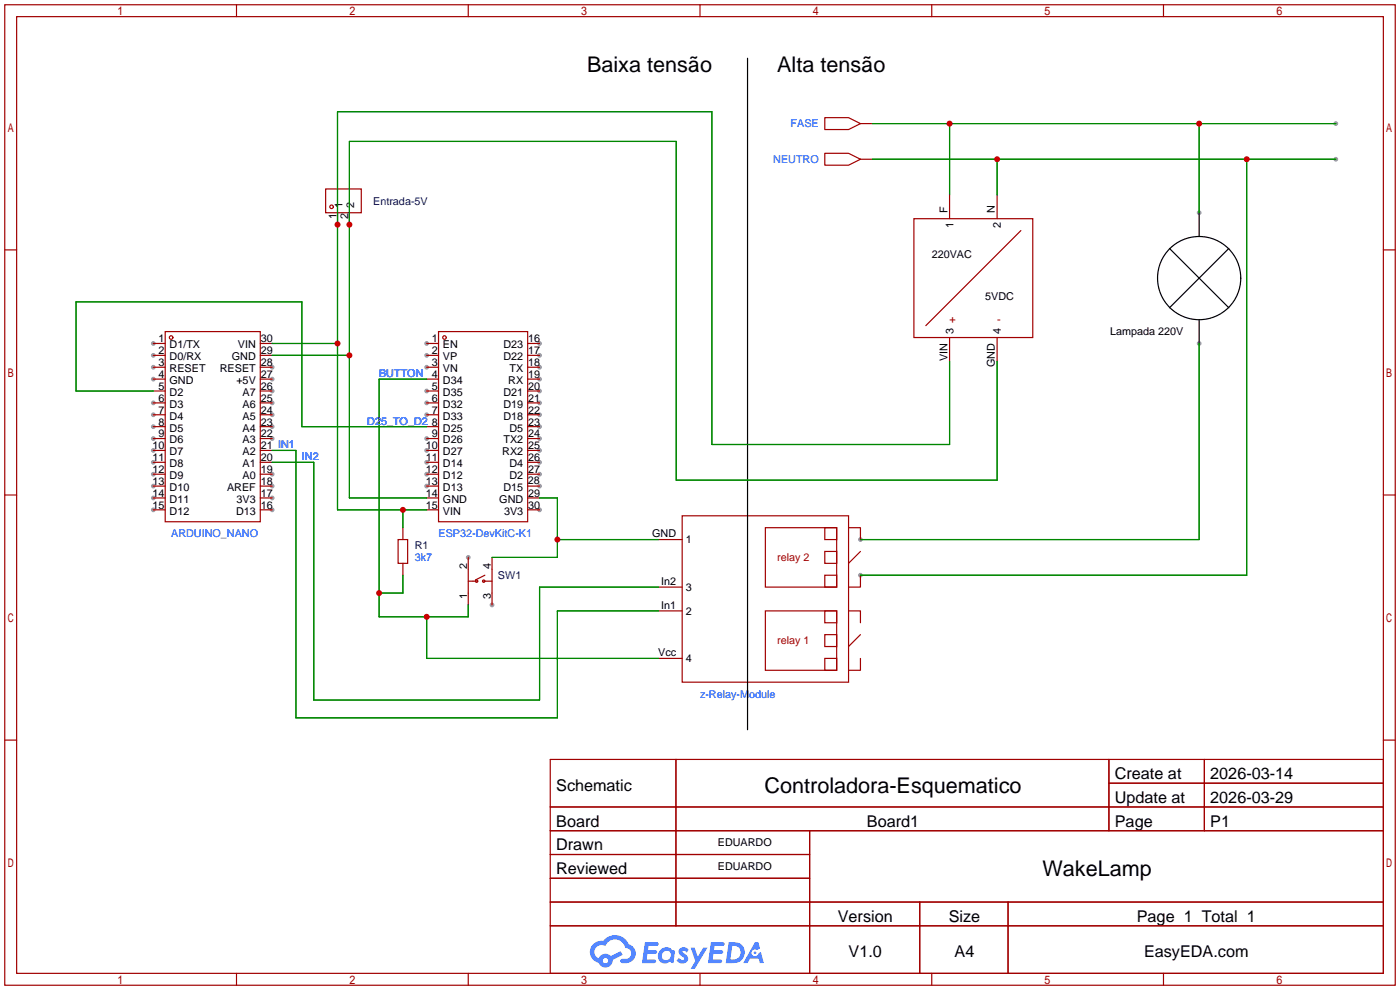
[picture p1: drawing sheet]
<svg xmlns="http://www.w3.org/2000/svg" width="299mm" height="212mm" viewBox="0 0 299 212" stroke-linecap="round" stroke-linejoin="round" font-family="sans-serif">
<g fill="#999">
<circle cx="32.8" cy="73.4" r=".51"/>
<circle cx="32.8" cy="75.9" r=".51"/>
<circle cx="32.8" cy="78.5" r=".51"/>
<circle cx="32.8" cy="81" r=".51"/>
<circle cx="32.8" cy="86.1" r=".51"/>
<circle cx="32.8" cy="88.6" r=".51"/>
<circle cx="32.8" cy="91.2" r=".51"/>
<circle cx="32.8" cy="93.7" r=".51"/>
<circle cx="32.8" cy="96.3" r=".51"/>
<circle cx="32.8" cy="98.8" r=".51"/>
<circle cx="32.8" cy="101.3" r=".51"/>
<circle cx="32.8" cy="103.9" r=".51"/>
<circle cx="32.8" cy="106.4" r=".51"/>
<circle cx="32.8" cy="109" r=".51"/>
<circle cx="58.2" cy="109" r=".51"/>
<circle cx="58.2" cy="106.4" r=".51"/>
<circle cx="58.2" cy="103.9" r=".51"/>
<circle cx="58.2" cy="101.3" r=".51"/>
<circle cx="58.2" cy="93.7" r=".51"/>
<circle cx="58.2" cy="91.2" r=".51"/>
<circle cx="58.2" cy="88.6" r=".51"/>
<circle cx="58.2" cy="86.1" r=".51"/>
<circle cx="58.2" cy="83.6" r=".51"/>
<circle cx="58.2" cy="81" r=".51"/>
<circle cx="58.2" cy="78.5" r=".51"/>
<circle cx="100.1" cy="119.1" r=".51"/>
<circle cx="105.2" cy="129.3" r=".51"/>
<circle cx="115.3" cy="109" r=".51"/>
<circle cx="115.3" cy="103.9" r=".51"/>
<circle cx="115.3" cy="101.3" r=".51"/>
<circle cx="115.3" cy="98.8" r=".51"/>
<circle cx="115.3" cy="96.3" r=".51"/>
<circle cx="115.3" cy="93.7" r=".51"/>
<circle cx="115.3" cy="91.2" r=".51"/>
<circle cx="115.3" cy="88.6" r=".51"/>
<circle cx="115.3" cy="86.1" r=".51"/>
<circle cx="115.3" cy="83.6" r=".51"/>
<circle cx="115.3" cy="81" r=".51"/>
<circle cx="115.3" cy="78.5" r=".51"/>
<circle cx="115.3" cy="75.9" r=".51"/>
<circle cx="115.3" cy="73.4" r=".51"/>
<circle cx="91.2" cy="103.9" r=".51"/>
<circle cx="91.2" cy="101.3" r=".51"/>
<circle cx="91.2" cy="98.8" r=".51"/>
<circle cx="91.2" cy="96.3" r=".51"/>
<circle cx="91.2" cy="93.7" r=".51"/>
<circle cx="91.2" cy="88.6" r=".51"/>
<circle cx="91.2" cy="86.1" r=".51"/>
<circle cx="91.2" cy="83.6" r=".51"/>
<circle cx="91.2" cy="78.5" r=".51"/>
<circle cx="91.2" cy="75.9" r=".51"/>
<circle cx="91.2" cy="73.4" r=".51"/>
<circle cx="256.3" cy="45.5" r=".51"/>
<circle cx="285.5" cy="26.4" r=".51"/>
<circle cx="183.9" cy="115.3" r=".51"/>
<circle cx="256.3" cy="73.4" r=".51"/>
<circle cx="183.9" cy="122.9" r=".51"/>
<circle cx="285.5" cy="34" r=".51"/>
</g>
<g fill="none" stroke="#a10000" stroke-width=".25">
<path d="M1 1h297.2v209.6h-297.2zM3.6 3.6h292.1v204.4h-292.1zM50.5 1v2.6M100.1 1v2.6M149.6 1v2.6M199.1 1v2.6M248.7 1v2.6M1 53.4h2.6M295.7 53.4h2.5M1 105.8h2.6M295.7 105.8h2.5M1 158.2h2.6"/>
<path d="M295.7 158.2h2.5M117.6 162.3h178.1v45.7h-178.1zM117.6 172.5h178.1M117.6 177.5h178.1M144.5 162.3v35.6M173 177.5v30.5M237 162.3v15.2M237 167.4h58.7M257.4 162.3v15.2M117.6 182.6h55.4M117.6 192.8h178.1M117.6 187.7h55.4"/>
<path d="M117.6 197.9h178.1M196.6 192.8v15.2M215.4 192.8v15.2M50.5 208v2.6M100.1 208v2.6M149.6 208v2.6M199.1 208v2.6M248.7 208v2.6"/>
</g>
<g fill="#5487ff">
<path d="M145.3 202.7a1.3 1.3 0 0 1 1.9 .3l-.4 .6a.54 .54 0 0 0-.9-.2l.1 .2a1.34 1.34 0 0 1 .9 1.8 1.47 1.47 0 0 1-2.3-.1l.5-.6 .8 .5a.31 .31 0 0 0 .4-.3 .31 .31 0 0 0-.3-.4 1.12 1.12 0 0 1-.7-1.8z"/>
<path d="M147.6 202.5h.9l.6 2 1.2-2h.9l-2.7 4.6h-.9l1-1.7z"/>
<path d="M137.8 201.4h1.7a1.31 1.31 0 0 1 1.2 .2 .4 .4 0 0 1-.3 .5l-1.8 .1-.1 .9h1.6a.4 .4 0 0 1 .4 .4 .4 .4 0 0 1-.5 .4h-1.6l-.2 1.2h1.4a.46 .46 0 0 1 .5 0 .46 .46 0 0 1 .1 .5l-.4 .2h-2.6z"/>
<path d="M151.9 201.4h1.7a1.32 1.32 0 0 1 1.2 .2 .39 .39 0 0 1-.3 .5l-1.8 .1-.1 .9h1.6a.4 .4 0 0 1 .4 .4 .4 .4 0 0 1-.4 .4h-1.7l-.2 1.2h1.4a.46 .46 0 0 1 .5 0 .46 .46 0 0 1 .1 .5l-.4 .2h-2.6z"/>
<path d="M161.3 201.4h.8l.3 1.3-.6 .4a.75 .75 0 0 0-1.1 .3 .75 .75 0 0 0 .5 1 .75 .75 0 0 0 .9-.7l.5-.2 .6 2.3h-.8l-.3-.9h-1.8l-.5 .9h-1z"/>
<path d="M155.7 201.4l-.6 4.4h1.5a2.27 2.27 0 0 0 2.6-2.2 2.27 2.27 0 0 0-2.7-2.2zM156.5 202.1a1.5 1.5 0 0 1 1.8 1.6 1.5 1.5 0 0 1-1.9 1.4h-.3z"/>
<path d="M141.2 203a1.6 1.6 0 0 0-.3 2.3 1.6 1.6 0 0 0 2.3 .2l.7 .3 .3-2.4-.1-.3-.5-.1a1.58 1.58 0 0 0-2.4 0zM141.8 203.5a.98 .98 0 0 1 1.6 .4 .98 .98 0 0 1-1.1 1.3 .94 .94 0 0 1-.9-.7 .94 .94 0 0 1 .4-1z"/>
<path d="M126.8 201.8a2.37 2.37 0 0 0 1.1 4 1.54 1.54 0 0 0 1.8 1 1.54 1.54 0 0 0 1.2-1.6l2.2-1.1-.5-.8-2 1a1.57 1.57 0 0 0-2.7 .5 1.5 1.5 0 0 1-.7-2.1 1.5 1.5 0 0 1 2.2-.5 2.23 2.23 0 0 1 2.3-1.4 2.23 2.23 0 0 1 2 1.8 1.16 1.16 0 0 1 1.2 1.1 1.16 1.16 0 0 1-1.1 1.2h-.7a.47 .47 0 0 0-.5 .4 .47 .47 0 0 0 .4 .5 2.17 2.17 0 0 0 2.5-.9 2.17 2.17 0 0 0-.3-2.7l-.8-.4a3.2 3.2 0 0 0-5.5-.7l-1.1 .1zM128.8 205.3a.6 .6 0 0 1 1.2 0 .6 .6 0 0 1-1.2 0z"/>
<circle cx="161.4" cy="203.6" r=".28"/>
</g>
<g fill="none" stroke="#a10000" stroke-width=".25">
<path d="M176.3 25.1h5.1l2.5 1.3-2.5 1.3h-5.1zM176.3 32.8h5.1l2.5 1.2-2.5 1.3h-5.1zM183.9 26.4h2.5M183.9 34h2.5M69.6 40.4h7.6v5.1h-7.6zM72.1 45.5v2.5M74.7 45.5v2.5M195.3 46.7h25.4v25.4h-25.4zM202.9 41.7v5M213.1 41.7v5M218.2 49.3l-20.3 20.3M32.8 73.4h2.5"/>
<path d="M32.8 75.9h2.5M32.8 78.5h2.5M35.3 70.9h20.3v40.6h-20.3zM55.6 73.4h2.6M55.6 75.9h2.6M55.6 78.5h2.6M91.2 73.4h2.5M91.2 75.9h2.5M91.2 78.5h2.5M93.7 70.9h19.1v40.6h-19.1zM112.8 73.4h2.5M112.8 75.9h2.5"/>
<path d="M112.8 78.5h2.5M202.9 72.1v5.1M213.1 72.1v5.1M32.8 81h2.5M32.8 83.6h2.5M32.8 86.1h2.5M32.8 88.6h2.5M32.8 91.2h2.5M32.8 93.7h2.5M32.8 96.3h2.5M32.8 98.8h2.5M55.6 81h2.6"/>
<path d="M55.6 83.6h2.6M55.6 86.1h2.6M55.6 88.6h2.6M55.6 91.2h2.6M55.6 93.7h2.6M55.6 96.3h2.6M55.6 98.8h2.6M91.2 81h2.5M91.2 83.6h2.5M91.2 86.1h2.5M91.2 88.6h2.5M91.2 91.2h2.5"/>
<path d="M91.2 93.7h2.5M91.2 96.3h2.5M91.2 98.8h2.5M112.8 81h2.5M112.8 83.6h2.5M112.8 86.1h2.5M112.8 88.6h2.5M112.8 91.2h2.5M112.8 93.7h2.5M112.8 96.3h2.5M112.8 98.8h2.5M32.8 101.3h2.5"/>
<path d="M32.8 103.9h2.5M32.8 106.4h2.5M32.8 109h2.5M55.6 101.3h2.6M55.6 103.9h2.6M55.6 106.4h2.6M55.6 109h2.6M85.1 115.3h2v5.1h-2zM86.1 112.8v2.5M91.2 101.3h2.5M91.2 103.9h2.5M91.2 106.4h2.5"/>
<path d="M91.2 109h2.5M100.1 119.1v10.2M105.2 119.1v10.2M112.8 101.3h2.5M112.8 103.9h2.5M112.8 106.4h2.5M112.8 109h2.5M140.7 115.3h5.1M145.8 110.2h35.6v35.6h-35.6zM163.6 112.8h15.2v12.7h-15.2zM176.3 112.8h2.5v2.5h-2.5zM176.3 117.9h2.5v2.5h-2.5z"/>
<path d="M181.4 112.8h2.5v2.5M183.9 117.9l-2.5 2.5M86.1 120.4v2.5M100.1 124.2h1.8M103.4 124.2h1.8M103.6 122.9l-2 1.1M140.7 130.6h5.1M140.7 125.5h5.1M163.6 130.6h15.2v12.7h-15.2zM176.3 122.9h2.5v2.6h-2.5zM176.3 130.6h2.5v2.5h-2.5zM176.3 135.6h2.5v2.6h-2.5z"/>
<path d="M181.4 130.6h2.5v2.5M183.9 122.9v2.6h-2.5M183.9 135.6l-2.5 2.6M140.7 140.7h5.1M176.3 140.7h2.5v2.6h-2.5zM183.9 140.7v2.6h-2.5"/>
<circle cx="70.9" cy="44.2" r=".38"/>
<circle cx="36.6" cy="72.1" r=".38"/>
<circle cx="95" cy="72.1" r=".38"/>
<circle cx="101.9" cy="124.2" r=".25"/>
<circle cx="103.4" cy="124.2" r=".25"/>
</g>
<g fill="none" stroke="#000" stroke-width=".25">
<path d="M159.8 12.4v143.6M249.9 53.1l12.7 12.7M256.3 45.5v5M262.6 53.1l-12.7 12.7M256.3 68.3v5.1"/>
<circle cx="256.3" cy="59.4" r="8.9"/>
</g>
<g fill="none" stroke="#008700" stroke-width=".25">
<path d="M186.4 26.4h99.1M186.4 34h99.1M202.9 26.4v15.3M213.1 34v7.7M256.3 26.4v19.1M266.4 34v88.9h-82.5M58.2 73.4h13.9M58.2 75.9h16.5M202.9 77.2v17.8h-50.8v-71.1h-80v85.1h19.1M213.1 77.2v25.4h-68.6v-72.4h-69.8v76.2h16.5M256.3 73.4v41.9h-72.4M32.8 83.6h-16.5v-19.1h48.2v26.7h26.7"/>
<path d="M58.2 96.3h5v57.1h55.9v-22.8h21.6M58.2 98.8h8.9v50.8h48.2v-24.1h25.4M91.2 81h-10.2v50.8h19.1v-2.5M86.1 109v3.8M115.3 106.4h3.8v12.7h-13.9M119.1 115.3h21.6M86.1 122.9v3.8h-5.1M91.2 131.8v8.9h49.5"/>
</g>
<g fill="#c00">
<circle cx="202.9" cy="26.4" r=".63"/>
<circle cx="256.3" cy="26.4" r=".63"/>
<circle cx="72.1" cy="48" r=".63"/>
<circle cx="72.1" cy="73.4" r=".63"/>
<circle cx="86.1" cy="109" r=".63"/>
<circle cx="74.7" cy="48" r=".63"/>
<circle cx="74.7" cy="75.9" r=".63"/>
<circle cx="119.1" cy="115.3" r=".63"/>
<circle cx="91.2" cy="131.8" r=".63"/>
<circle cx="81" cy="126.7" r=".63"/>
<circle cx="213.1" cy="34" r=".63"/>
<circle cx="266.4" cy="34" r=".63"/>
</g>
<g font-size="4.6">
<text x="125.5" y="15.3">Baixa tensão</text>
<text x="166.1" y="15.3">Alta tensão</text>
<text x="163.4" y="169.4">Controladora-Esquematico</text>
<text x="222.8" y="187.2">WakeLamp</text>
</g>
<g font-size="3.5">
<text x="238.3" y="166.5">Create at</text>
<text x="258.7" y="166.5">2026-03-14</text>
<text x="118.9" y="169.1">Schematic</text>
<text x="238.3" y="171.6">Update at</text>
<text x="258.7" y="171.6">2026-03-29</text>
<text x="118.9" y="176.7">Board</text>
<text x="185.3" y="176.7">Board1</text>
<text x="238.3" y="176.7">Page</text>
<text x="258.7" y="176.7">P1</text>
<text x="118.9" y="181.8">Drawn</text>
<text x="118.9" y="186.8">Reviewed</text>
<text x="179.1" y="197">Version</text>
<text x="202.8" y="197">Size</text>
<text x="243" y="197">Page 1 Total 1</text>
<text x="181.4" y="204.6">V1.0</text>
<text x="204" y="204.6">A4</text>
<text x="244.5" y="204.6">EasyEDA.com</text>
</g>
<g font-size="2.3" fill="#00f">
<text x="169" y="27.2">FASE</text>
<text x="165.3" y="34.8">NEUTRO</text>
<text x="81" y="80.6">BUTTON</text>
<text x="78.5" y="90.7">D25_TO_D2</text>
<text x="64.5" y="98.3">IN2</text>
<text x="36.6" y="114.9">ARDUINO_NANO</text>
<text x="88.6" y="119.9">3k7</text>
<text x="93.7" y="114.9">ESP32-DevKitC-K1</text>
<text x="149.6" y="149.1">z-Relay-Module</text>
</g>
<g font-size="2.3">
<text x="71.9" y="46.9" transform="rotate(-90 71.9 46.9)">1</text>
<text x="73.2" y="44.5" transform="rotate(-90 73.2 44.5)">1</text>
<text x="74.4" y="46.9" transform="rotate(-90 74.4 46.9)">2</text>
<text x="75.7" y="44.5" transform="rotate(-90 75.7 44.5)">2</text>
<text x="202.5" y="45.5" transform="rotate(-90 202.5 45.5)">F</text>
<text x="212.6" y="45.5" transform="rotate(-90 212.6 45.5)">N</text>
<text x="203.8" y="48.8" transform="rotate(-90 203.8 48.8)">1</text>
<text x="213.9" y="48.8" transform="rotate(-90 213.9 48.8)">2</text>
<text x="199.1" y="55.2">220VAC</text>
<text x="210.6" y="64.1">5VDC</text>
<text x="203.8" y="71.4" transform="rotate(-90 203.8 71.4)">3</text>
<text x="213.9" y="71.4" transform="rotate(-90 213.9 71.4)">4</text>
<text x="237.2" y="71.7">Lampada 220V</text>
<text x="33.9" y="73.2">1</text>
<text x="33.9" y="75.7">2</text>
<text x="36.2" y="74.4">D1/TX</text>
<text x="36.2" y="77">D0/RX</text>
<text x="49.6" y="77">GND</text>
<text x="50.8" y="74.4">VIN</text>
<text x="55.8" y="75.7">29</text>
<text x="55.8" y="73.2">30</text>
<text x="92.3" y="75.7">2</text>
<text x="92.3" y="73.2">1</text>
<text x="94.7" y="77">VP</text>
<text x="94.7" y="74.4">EN</text>
<text x="107.6" y="77">D22</text>
<text x="107.6" y="74.4">D23</text>
<text x="112.9" y="75.7">17</text>
<text x="112.9" y="73.2">16</text>
<text x="202.5" y="77.3" transform="rotate(-90 202.5 77.3)">VIN</text>
<text x="33.9" y="78.3">3</text>
<text x="33.9" y="80.8">4</text>
<text x="33.9" y="83.3">5</text>
<text x="36.2" y="79.5">RESET</text>
<text x="36.2" y="82.1">GND</text>
<text x="47" y="79.5">RESET</text>
<text x="50.5" y="82.1">+5V</text>
<text x="55.8" y="83.3">26</text>
<text x="55.8" y="80.8">27</text>
<text x="55.8" y="78.3">28</text>
<text x="92.3" y="83.3">5</text>
<text x="92.3" y="80.8">4</text>
<text x="92.3" y="78.3">3</text>
<text x="94.7" y="82.1">D34</text>
<text x="94.7" y="79.5">VN</text>
<text x="108.6" y="82.1">RX</text>
<text x="108.9" y="79.5">TX</text>
<text x="112.9" y="83.3">20</text>
<text x="112.9" y="80.8">19</text>
<text x="112.9" y="78.3">18</text>
<text x="212.6" y="78.5" transform="rotate(-90 212.6 78.5)">GND</text>
<text x="33.9" y="85.9">6</text>
<text x="33.9" y="88.4">7</text>
<text x="36.2" y="84.6">D2</text>
<text x="36.2" y="87.1">D3</text>
<text x="36.2" y="89.7">D4</text>
<text x="51.9" y="89.7">A5</text>
<text x="51.9" y="87.1">A6</text>
<text x="51.9" y="84.6">A7</text>
<text x="55.8" y="88.4">24</text>
<text x="55.8" y="85.9">25</text>
<text x="92.3" y="88.4">7</text>
<text x="92.3" y="85.9">6</text>
<text x="94.7" y="89.7">D33</text>
<text x="94.7" y="87.1">D32</text>
<text x="94.7" y="84.6">D35</text>
<text x="107.6" y="89.7">D18</text>
<text x="107.6" y="87.1">D19</text>
<text x="107.6" y="84.6">D21</text>
<text x="112.9" y="88.4">22</text>
<text x="112.9" y="85.9">21</text>
<text x="33.9" y="91">8</text>
<text x="33.9" y="93.5">9</text>
<text x="36.2" y="92.2">D5</text>
<text x="36.2" y="94.8">D6</text>
<text x="51.9" y="94.8">A3</text>
<text x="51.9" y="92.2">A4</text>
<text x="55.8" y="93.5">22</text>
<text x="55.8" y="91">23</text>
<text x="92.3" y="93.5">9</text>
<text x="92.3" y="91">8</text>
<text x="94.7" y="94.8">D26</text>
<text x="94.7" y="92.2">D25</text>
<text x="107.6" y="94.8">TX2</text>
<text x="108.9" y="92.2">D5</text>
<text x="112.9" y="93.5">24</text>
<text x="112.9" y="91">23</text>
<text x="32.6" y="96">10</text>
<text x="32.6" y="98.6">11</text>
<text x="32.6" y="101.1">12</text>
<text x="36.2" y="97.3">D7</text>
<text x="36.2" y="99.8">D8</text>
<text x="51.9" y="99.8">A1</text>
<text x="51.9" y="97.3">A2</text>
<text x="55.8" y="101.1">19</text>
<text x="55.8" y="98.6">20</text>
<text x="55.8" y="96">21 IN1</text>
<text x="91" y="101.1">12</text>
<text x="91" y="98.6">11</text>
<text x="91" y="96">10</text>
<text x="94.7" y="99.8">D14</text>
<text x="94.7" y="97.3">D27</text>
<text x="107.3" y="97.3">RX2</text>
<text x="108.9" y="99.8">D4</text>
<text x="112.9" y="101.1">27</text>
<text x="112.9" y="98.6">26</text>
<text x="112.9" y="96">25</text>
<text x="32.6" y="103.7">13</text>
<text x="32.6" y="106.2">14</text>
<text x="36.2" y="102.4">D9</text>
<text x="36.2" y="104.9">D10</text>
<text x="36.2" y="107.5">D11</text>
<text x="48.5" y="104.9">AREF</text>
<text x="50.6" y="107.5">3V3</text>
<text x="51.9" y="102.4">A0</text>
<text x="55.8" y="106.2">17</text>
<text x="55.8" y="103.7">18</text>
<text x="91" y="106.2">14</text>
<text x="91" y="103.7">13</text>
<text x="94.7" y="107.5">GND</text>
<text x="94.7" y="104.9">D13</text>
<text x="94.7" y="102.4">D12</text>
<text x="106.7" y="107.5">GND</text>
<text x="107.6" y="104.9">D15</text>
<text x="108.9" y="102.4">D2</text>
<text x="112.8" y="103.4">28</text>
<text x="112.9" y="106.2">29</text>
<text x="32.6" y="108.7">15</text>
<text x="36.2" y="110">D12</text>
<text x="50.5" y="110">D13</text>
<text x="55.8" y="108.7">16</text>
<text x="91" y="108.7">15</text>
<text x="94.7" y="110">VIN</text>
<text x="107.7" y="110">3V3</text>
<text x="112.9" y="108.7">30</text>
<text x="139.4" y="114.9">GND</text>
<text x="146.6" y="116.1">1</text>
<text x="99.8" y="121.7" transform="rotate(-90 99.8 121.7)">2</text>
<text x="104.9" y="121.7" transform="rotate(-90 104.9 121.7)">4</text>
<text x="141.3" y="125">In2</text>
<text x="99.8" y="128" transform="rotate(-90 99.8 128)">1</text>
<text x="104.9" y="128" transform="rotate(-90 104.9 128)">3</text>
<text x="141.3" y="130.1">In1</text>
<text x="146.6" y="131.4">2</text>
<text x="146.6" y="126.3">3</text>
<text x="140.7" y="140.3">Vcc</text>
<text x="146.6" y="141.5">4</text>
<text x="153.4" y="180.9">EDUARDO</text>
<text x="153.4" y="186">EDUARDO</text>
</g>
<g font-size="2.3" fill="#000080">
<text x="79.8" y="43.7">Entrada-5V</text>
<text x="88.6" y="117.4">R1</text>
<text x="106.4" y="123.7">SW1</text>
</g>
<g font-size="2.3" fill="#a00000">
<text x="202.9" y="69.1">+</text>
<text x="213.1" y="69.1">-</text>
<text x="166.1" y="119.9">relay 2</text>
<text x="166.1" y="137.7">relay 1</text>
</g>
</svg>
